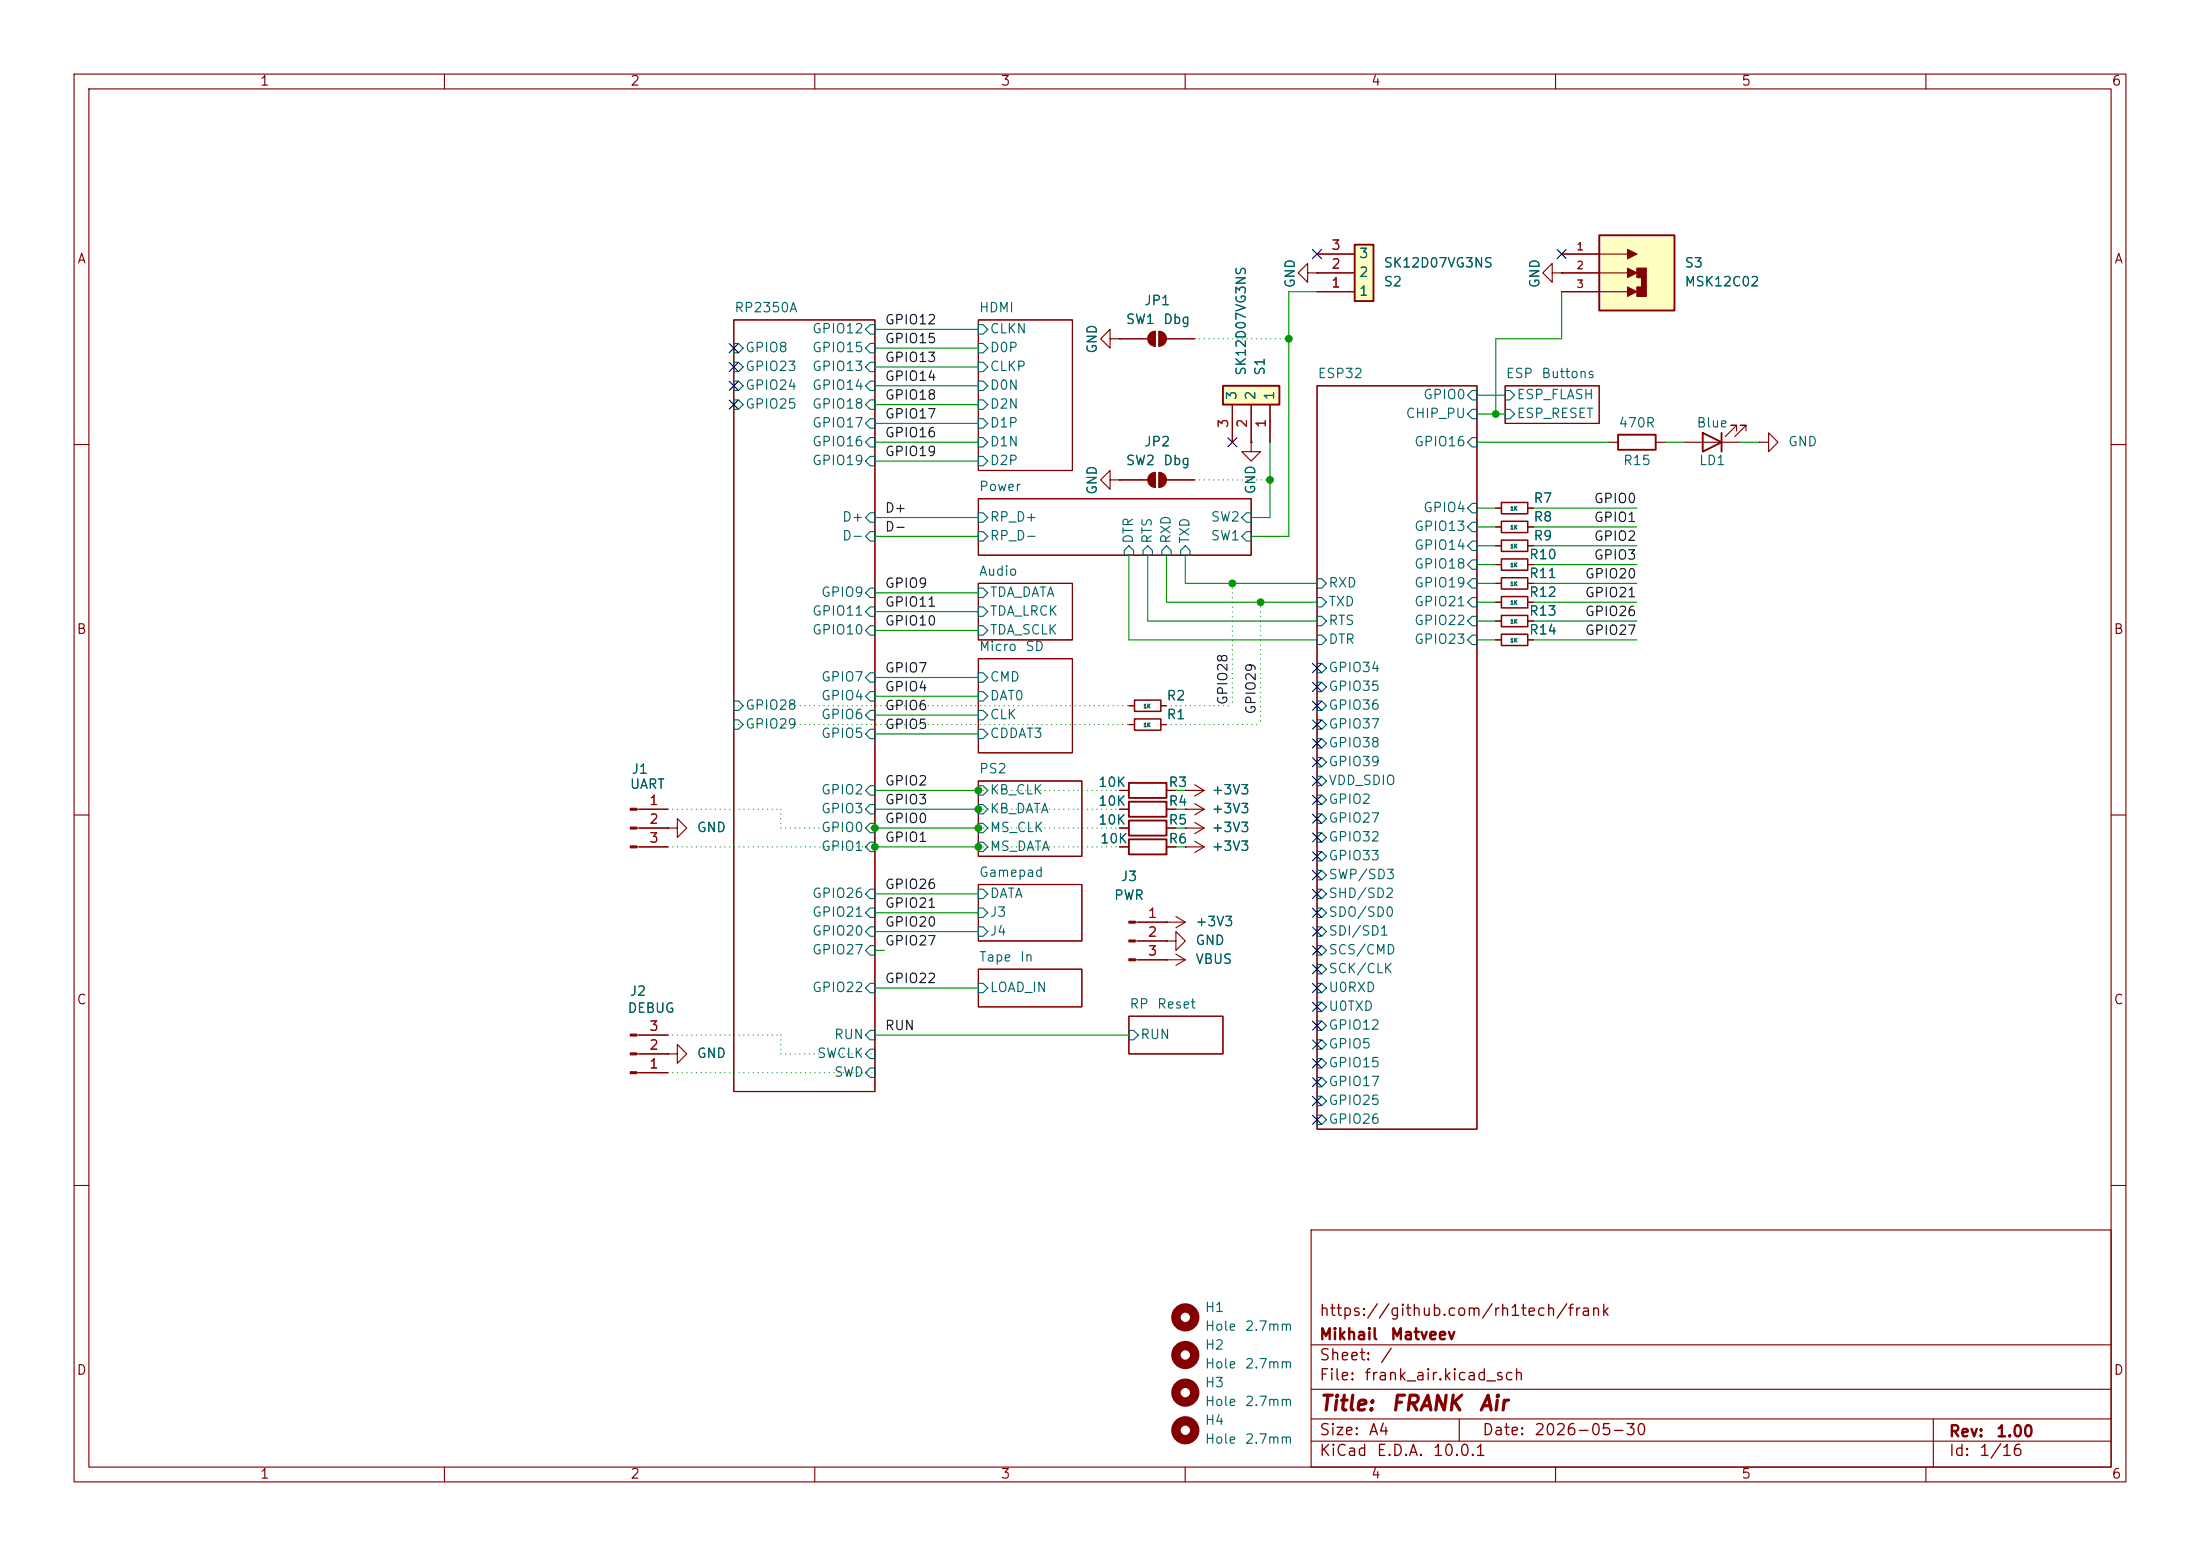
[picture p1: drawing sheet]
<svg xmlns="http://www.w3.org/2000/svg" width="297mm" height="210mm" viewBox="0 0 297 210" stroke-linecap="round" stroke-linejoin="round" font-family="sans-serif">
<g fill="none" stroke="#840000" stroke-width=".15">
<path d="M10 10h277v190h-277zM12 12h273v186h-273zM60 10v2M110 10v2M160 10v2M210 10v2M260 10v2M99.1 43.2h19v104.1h-19zM132.1 43.2h12.7v20.3h-12.7zM177.8 52.1h21.6v100.3h-21.6zM203.2 52.1h12.7v5.1h-12.7zM217.2 59.7h1.2"/>
<path d="M223.5 59.7h1.3M10 60h2M132.1 78.7h12.7v7.7h-12.7zM132.1 67.3h36.8v7.6h-36.8zM201.9 68.6h.8M206.2 68.6h.8M285 60h2M132.1 88.9h12.7v12.7h-12.7zM152.4 97.8h.8M156.7 97.8h.8M201.9 86.4h.8M206.2 86.4h.8"/>
<path d="M10 110h2M132.1 119.4h13.9v7.6h-13.9zM132.1 105.4h13.9v10.2h-13.9zM285 110h2M132.1 130.8h13.9v5.1h-13.9zM152.4 137.2h12.7v5h-12.7zM10 160h2M177 166h108v32h-108zM285 160h2M60 198v2M110 198v2M160 198v2"/>
<path d="M177 194.5h108M177 191.5h108M177 187.5h108M177 181.5h108M197 191.5v3M210 198v2M260 198v2M261 191.5v6.5"/>
</g>
<g fill="none" stroke="#006464" stroke-width=".15">
<path d="M99.1 46.4h.6l.6 .6-.6 .6h-.6zM99.1 48.9h.6l.6 .6-.6 .7h-.6zM99.1 51.4h.6l.6 .7-.6 .6h-.6zM99.1 54h.6l.6 .6-.6 .6h-.6zM117.5 43.8h.6v1.3h-.6l-.7-.6zM117.5 48.9h.6v1.3h-.6l-.7-.7zM117.5 51.4h.6v1.3h-.6l-.7-.6zM117.5 46.4h.6v1.2h-.6l-.7-.6zM117.5 59.1h.6v1.2h-.6l-.7-.6zM117.5 56.5h.6v1.3h-.6l-.7-.6zM117.5 54h.6v1.2h-.6l-.7-.6zM132.1 43.8h.6l.6 .7-.6 .6h-.6z"/>
<path d="M132.1 46.4h.6l.6 .6-.6 .6h-.6zM132.1 48.9h.6l.6 .6-.6 .7h-.6zM132.1 51.4h.6l.6 .7-.6 .6h-.6zM132.1 54h.6l.6 .6-.6 .6h-.6zM132.1 56.5h.6l.6 .7-.6 .6h-.6zM132.1 59.1h.6l.6 .6-.6 .6h-.6zM198.1 55.9l.7-.7h.6v1.3h-.6zM198.1 53.3l.7-.6h.6v1.3h-.6zM198.1 59.7l.7-.6h.6v1.2h-.6zM203.2 52.7h.6l.7 .6-.7 .7h-.6zM203.2 55.2h.6l.7 .7-.7 .6h-.6zM117.5 79.4h.6v1.2h-.6l-.7-.6z"/>
<path d="M117.5 61.6h.6v1.3h-.6l-.7-.7zM117.5 69.2h.6v1.3h-.6l-.7-.6zM117.5 71.8h.6v1.2h-.6l-.7-.6zM132.1 61.6h.6l.6 .6-.6 .7h-.6zM132.1 79.4h.6l.6 .6-.6 .6h-.6zM132.1 69.2h.6l.6 .7-.6 .6h-.6zM132.1 71.8h.6l.6 .6-.6 .6h-.6zM151.8 74.3l.6-.6 .6 .6v.6h-1.2zM154.9 73.7l.7 .6v.6h-1.3v-.6zM157.5 73.7l.6 .6v.6h-1.3v-.6zM160 73.7l.7 .6v.6h-1.3v-.6zM168.3 71.8h.6v1.2h-.6l-.7-.6z"/>
<path d="M168.3 69.2h.6v1.3h-.6l-.7-.6zM177.8 78.1h.6l.7 .6-.7 .7h-.6zM198.1 68.6l.7-.7h.6v1.3h-.6zM198.1 71.1l.7-.6h.6v1.3h-.6zM198.1 78.7l.7-.6h.6v1.3h-.6zM198.8 73h.6v1.3h-.6l-.7-.6zM198.8 75.6h.6v1.2h-.6l-.7-.6zM99.1 94.6h.6l.6 .7-.6 .6h-.6zM99.1 97.2h.6l.6 .6-.6 .6h-.6zM117.5 93.3h.6v1.3h-.6l-.7-.6zM117.5 98.4h.6v1.3h-.6l-.7-.6zM117.5 95.9h.6v1.3h-.6l-.7-.7z"/>
<path d="M117.5 90.8h.6v1.3h-.6l-.7-.7zM117.5 84.5h.6v1.2h-.6l-.7-.6zM117.5 81.9h.6v1.3h-.6l-.7-.6zM132.1 81.9h.6l.6 .7-.6 .6h-.6zM132.1 84.5h.6l.6 .6-.6 .6h-.6zM132.1 90.8h.6l.6 .6-.6 .7h-.6zM132.1 93.3h.6l.6 .7-.6 .6h-.6zM132.1 95.9h.6l.6 .6-.6 .7h-.6zM132.1 98.4h.6l.6 .7-.6 .6h-.6zM177.8 85.7h.6l.7 .7-.7 .6h-.6zM177.8 89.5h.6l.7 .7-.7 .6h-.6zM177.8 92.1h.6l.7 .6-.7 .6h-.6z"/>
<path d="M177.8 94.6h.6l.7 .7-.7 .6h-.6zM177.8 97.2h.6l.7 .6-.7 .6h-.6zM177.8 99.7h.6l.7 .6-.7 .7h-.6zM177.8 83.2h.6l.7 .6-.7 .7h-.6zM177.8 80.6h.6l.7 .7-.7 .6h-.6zM198.1 81.3l.7-.7h.6v1.3h-.6zM198.1 83.8l.7-.6h.6v1.3h-.6zM198.8 85.7h.6v1.3h-.6l-.7-.6zM117.5 111.1h.6v1.3h-.6l-.7-.6zM117.5 113.7h.6v1.2h-.6l-.7-.6zM117.5 106h.6v1.3h-.6l-.7-.6zM117.5 108.6h.6v1.3h-.6l-.7-.7z"/>
<path d="M132.1 106h.6l.6 .7-.6 .6h-.6zM132.1 108.6h.6l.6 .6-.6 .7h-.6zM132.1 111.1h.6l.6 .7-.6 .6h-.6zM132.1 113.7h.6l.6 .6-.6 .6h-.6zM177.8 107.3h.6l.7 .7-.7 .6h-.6zM177.8 109.9h.6l.7 .6-.7 .6h-.6zM177.8 112.4h.6l.7 .6-.7 .7h-.6zM177.8 114.9h.6l.7 .7-.7 .6h-.6zM177.8 102.2h.6l.7 .7-.7 .6h-.6zM177.8 117.5h.6l.7 .6-.7 .6h-.6zM177.8 104.8h.6l.7 .6-.7 .6h-.6zM117.5 125.1h.6v1.3h-.6l-.7-.7z"/>
<path d="M117.5 122.6h.6v1.2h-.6l-.7-.6zM117.5 132.7h.6v1.3h-.6l-.7-.6zM117.5 120h.6v1.3h-.6l-.7-.6zM117.5 127.6h.6v1.3h-.6l-.7-.6zM117.5 139.1h.6v1.2h-.6l-.7-.6zM132.1 132.7h.6l.6 .7-.6 .6h-.6zM132.1 120h.6l.6 .7-.6 .6h-.6zM132.1 122.6h.6l.6 .6-.6 .6h-.6zM132.1 125.1h.6l.6 .6-.6 .7h-.6zM152.4 139.1h.6l.7 .6-.7 .6h-.6zM177.8 137.8h.6l.7 .6-.7 .7h-.6zM177.8 130.2h.6l.7 .6-.7 .6h-.6z"/>
<path d="M177.8 127.6h.6l.7 .7-.7 .6h-.6zM177.8 125.1h.6l.7 .6-.7 .7h-.6zM177.8 122.6h.6l.7 .6-.7 .6h-.6zM177.8 120h.6l.7 .7-.7 .6h-.6zM177.8 132.7h.6l.7 .7-.7 .6h-.6zM177.8 135.3h.6l.7 .6-.7 .6h-.6zM117.5 141.6h.6v1.3h-.6l-.7-.7zM117.5 144.1h.6v1.3h-.6l-.7-.6zM177.8 140.3h.6l.7 .7-.7 .6h-.6zM177.8 142.9h.6l.7 .6-.7 .6h-.6zM177.8 145.4h.6l.7 .7-.7 .6h-.6zM177.8 148h.6l.7 .6-.7 .6h-.6z"/>
<path d="M177.8 150.5h.6l.7 .6-.7 .7h-.6z"/>
</g>
<path d="M218.4 58.7h5.1v2h-5.1z" fill="none" stroke="#840000" stroke-width=".25"/>
<path d="M202.7 67.8h3.5v1.5h-3.5zM153.2 97h3.5v1.6h-3.5zM202.7 85.6h3.5v1.5h-3.5z" fill="none" stroke="#840000" stroke-width=".2"/>
<path d="M182.9 33h2.5v7.6h-2.5z" fill="#ffffc2"/>
<path d="M182.9 33h2.5v7.6h-2.5zM152.4 110.7h5.1v2.1h-5.1zM152.4 113.3h5.1v2h-5.1zM152.4 108.2h5.1v2h-5.1zM152.4 105.7h5.1v2h-5.1z" fill="none" stroke="#840000" stroke-width=".25"/>
<g fill="none" stroke="#840000" stroke-width=".15">
<path d="M176.5 36.8v-1.2l-1.2 1.2 1.2 1.3v-1.3h1.3M177.8 36.8h.1M177.8 39.4h5.1M177.8 36.8h5.1M177.8 34.3h5.1M149.9 45.7v-1.2l-1.3 1.2 1.3 1.3v-1.3h1.2M151.1 45.7h.1M151.1 45.7h3.8M156 44.7v2M156.5 44.7v2M157.5 45.7h3.8M151.1 64.8h3.8"/>
<path d="M156 63.8v2M156.5 63.8v2M157.5 64.8h3.8M201.9 76.2h.8M201.9 78.7h.8M206.2 76.2h.8M206.2 78.7h.8M201.9 81.3h.8M201.9 83.8h.8M206.2 81.3h.8M206.2 83.8h.8M86 109.2h4.2"/>
<path d="M86 114.3h4.2M86 111.8h4.2M90.2 111.8h1.2v-1.3l1.3 1.3-1.3 1.2v-1.2M90.2 111.8h.1M151.1 109.2h1.3M151.1 114.3h1.3M151.1 111.8h1.3M151.1 106.7h1.3M157.5 109.2h1.2M157.5 114.3h1.2M157.5 111.8h1.2M157.5 106.7h1.2"/>
<path d="M160 109.2h.1M160 114.3h.1M160 111.8h.1M160 106.7h.1M160 109.2h2.6M160 114.3h2.6M160 111.8h2.6M160 106.7h2.6M161.3 108.5l1.3 .7M161.3 113.5l1.3 .8M161.3 111l1.3 .8M161.3 105.9l1.3 .8"/>
<path d="M162.6 109.2l-1.3 .8M162.6 114.3l-1.3 .8M162.6 111.8l-1.3 .7M162.6 106.7l-1.3 .7M86 139.7h4.2M153.3 124.5h6.7M153.3 127h4.2M153.3 129.5h6.7M157.5 129.5h.1M157.5 124.5h.1M157.5 127h1.2v-1.3l1.3 1.3-1.3 1.3v-1.3M157.5 127h.1"/>
<path d="M158.7 128.8l1.3 .7M158.7 123.7l1.3 .8M160 129.5l-1.3 .8M160 124.5l-1.3 .7M86 144.8h4.2M86 142.2h4.2M90.2 142.2h1.2v-1.2l1.3 1.2-1.3 1.3v-1.3M90.2 142.2h.1"/>
</g>
<g fill="#840000" stroke="#840000" stroke-width=".15">
<path d="M155.2 64.1l.4-.3h.4v2a1.02 1.02 0 0 1-1-.6 1.02 1.02 0 0 1 .2-1.1z"/>
<path d="M156.5 63.8a1.02 1.02 0 0 1 1 1 1.02 1.02 0 0 1-1 1z"/>
<path d="M85.1 109.1h.9v.2h-.9z"/>
<path d="M85.1 111.6h.9v.3h-.9z"/>
<path d="M85.1 114.2h.9v.2h-.9z"/>
<path d="M152.4 124.3h.9v.3h-.9z"/>
<path d="M152.4 126.9h.9v.2h-.9z"/>
<path d="M152.4 129.4h.9v.3h-.9z"/>
<path d="M85.1 144.7h.9v.2h-.9z"/>
<path d="M85.1 142.1h.9v.3h-.9z"/>
<path d="M85.1 139.6h.9v.2h-.9z"/>
<path d="M155.2 45l.4-.2 .4-.1v2a1.02 1.02 0 0 1-1-.6 1.02 1.02 0 0 1 .2-1.1z"/>
<path d="M156.5 44.7a1.02 1.02 0 0 1 1 1 1.02 1.02 0 0 1-1 1z"/>
</g>
<path d="M202.7 75.4h3.5v1.6h-3.5zM202.7 78h3.5v1.5h-3.5zM202.7 80.5h3.5v1.5h-3.5zM202.7 83.1h3.5v1.5h-3.5z" fill="none" stroke="#840000" stroke-width=".2"/>
<g fill="none" stroke="#840000" stroke-width="1.3">
<circle cx="160" cy="177.8" r="1.27"/>
<circle cx="160" cy="188" r="1.27"/>
<circle cx="160" cy="193" r="1.27"/>
<circle cx="160" cy="182.9" r="1.27"/>
</g>
<path d="M215.9 31.8h10.2v10.1h-10.2z" fill="#ffffc2"/>
<path d="M215.9 31.8h10.2v10.1h-10.2zM229.9 58.4l2.5 1.3-2.5 1.3zM232.4 58.4v2.6" fill="none" stroke="#840000" stroke-width=".25"/>
<g fill="#840000" stroke="#840000" stroke-width=".15">
<path d="M221 36.2h1.2v3.8h-1.2v-1.3h.6v-1.2h-.6z"/>
<path d="M219.7 33.7l1.3 .6-1.3 .6z"/>
<path d="M219.7 36.2l1.3 .6-1.3 .7z"/>
<path d="M219.7 38.7l1.3 .7-1.3 .6z"/>
</g>
<g fill="none" stroke="#840000" stroke-width=".15">
<path d="M209.5 36.8v-1.2l-1.2 1.2 1.2 1.3v-1.3h1.3M210.8 36.8h.1M210.8 34.3h8.9M210.8 36.8h8.9M210.8 39.4h8.9M168.9 59.7v1.3h1.3l-1.3 1.2-1.3-1.2h1.3M168.9 59.7h.1M227.3 59.7h7.6M234.4 58.2v-.8h-.7h.7l-1.5 1.5M235.7 58.2v-.8h-.8h.8l-1.5 1.5M237.5 59.7h1.3v-1.3l1.2 1.3-1.2 1.3v-1.3M237.5 59.7h.1"/>
<path d="M149.9 64.8v-1.3l-1.3 1.3 1.3 1.2v-1.2h1.2M151.1 64.8h.1M201.9 73.7h.8M201.9 71.1h.8M206.2 73.7h.8M206.2 71.1h.8M152.4 95.3h.8M156.7 95.3h.8"/>
</g>
<path d="M202.7 72.9h3.5v1.5h-3.5zM202.7 70.4h3.5v1.5h-3.5zM153.2 94.5h3.5v1.5h-3.5z" fill="none" stroke="#840000" stroke-width=".2"/>
<path d="M165.1 52.1h7.6v2.5h-7.6z" fill="#ffffc2"/>
<path d="M165.1 52.1h7.6v2.5h-7.6z" fill="none" stroke="#840000" stroke-width=".25"/>
<g fill="none" stroke="#840000" stroke-width=".15">
<path d="M177.8 36.8h.1M177.8 39.4h5.1M177.8 36.8h5.1M177.8 34.3h5.1M210.8 36.8h.1M210.8 39.4h5.1M210.8 36.8h5.1M210.8 34.3h5.1M151.1 45.7h.1M151.1 45.7h3.8M157.5 45.7h3.8M166.4 54.6v5.1"/>
<path d="M168.9 59.7h.1M168.9 54.6v5.1M171.4 54.6v5.1M151.1 64.8h.1M151.1 64.8h3.8M157.5 64.8h3.8M201.9 76.2h.8M201.9 78.7h.8M201.9 73.7h.8M201.9 71.1h.8M201.9 68.6h.8M206.2 76.2h.8"/>
<path d="M206.2 78.7h.8M206.2 73.7h.8M206.2 71.1h.8M206.2 68.6h.8M152.4 97.8h.8M152.4 95.3h.8M156.7 97.8h.8M156.7 95.3h.8M201.9 86.4h.8M201.9 81.3h.8M201.9 83.8h.8M206.2 86.4h.8"/>
<path d="M206.2 81.3h.8M206.2 83.8h.8M86.4 111.8h3.8M86.4 114.3h3.8M86.4 109.2h3.8M90.2 111.8h.1M151.1 111.8h1.3M151.1 114.3h1.3M151.1 109.2h1.3M151.1 106.7h1.3M157.5 111.8h1.2M157.5 114.3h1.2"/>
<path d="M157.5 109.2h1.2M157.5 106.7h1.2M160 109.2h.1M160 114.3h.1M160 111.8h.1M160 106.7h.1M86.4 139.7h3.8M153.7 124.5h3.8M153.7 127h3.8M153.7 129.5h3.8M157.5 129.5h.1M157.5 124.5h.1"/>
<path d="M157.5 127h.1M86.4 144.8h3.8M86.4 142.2h3.8M90.2 142.2h.1"/>
</g>
<g fill="none" stroke="#009600" stroke-width=".15">
<path d="M177.8 39.4h-3.8v33h-5.1M210.8 39.4v6.3h-8.9v10.2M118.1 44.5h14M118.1 59.7h14M118.1 57.2h14M118.1 54.6h14M118.1 49.5h14M118.1 47h14M118.1 52.1h14M171.4 59.7v10.2h-2.5M199.4 53.3h3.8M199.4 55.9h3.8"/>
<path d="M199.4 59.7h17.8M224.8 59.7h2.5M234.9 59.7h2.6M118.1 69.9h14M118.1 72.4h14M118.1 62.2h14M152.4 74.9v11.5h25.4M154.9 74.9v8.9h22.9M157.5 74.9v6.4h20.3M160 74.9v3.8h17.8M199.4 78.7h2.5M199.4 68.6h2.5"/>
<path d="M199.4 76.2h2.5M199.4 73.7h2.5M199.4 71.1h2.5M207 78.7h14M207 68.6h14M207 76.2h14M207 73.7h14M207 71.1h14M118.1 91.4h14M118.1 85.1h14M118.1 94h14M118.1 80h14"/>
<path d="M118.1 82.6h14M118.1 96.5h14M118.1 99.1h14M199.4 86.4h2.5M199.4 83.8h2.5M199.4 81.3h2.5M207 86.4h14M207 83.8h14M207 81.3h14M118.1 114.3h14M118.1 106.7h14M118.1 111.8h14"/>
<path d="M118.1 109.2h14M158.7 114.3h1.3M158.7 106.7h1.3M158.7 111.8h1.3M158.7 109.2h1.3M118.1 133.4h14M118.1 120.7h14M118.1 125.7h14M118.1 123.2h14M118.1 139.7h34.3M118.1 128.3h1.3"/>
</g>
<g fill="none" stroke="#009600" stroke-width=".15" stroke-dasharray="0 .6">
<path d="M161.3 45.7h12.7M161.3 64.8h10.1M166.4 78.7v16.6M99.1 97.8h53.3M99.1 95.3h53.3M157.5 95.3h8.9M157.5 97.8h12.7M170.2 81.3v16.5M90.2 109.2h15.2M90.2 114.3h27.9M105.4 111.8h12.7M105.4 109.2v2.6"/>
<path d="M132.1 109.2h19M132.1 106.7h19M132.1 111.8h19M132.1 114.3h19M90.2 139.7h15.2M105.4 139.7v2.5M90.2 144.8h27.9M105.4 142.2h12.7"/>
</g>
<g fill="none" stroke="#000084" stroke-width=".15">
<path d="M177.2 33.7l1.2 1.2M178.4 33.7l-1.2 1.2M210.2 33.7l1.2 1.2M211.4 33.7l-1.2 1.2M98.5 51.5l1.2 1.2M98.5 54l1.2 1.2M98.5 46.4l1.2 1.2M98.5 48.9l1.2 1.2M99.7 51.5l-1.2 1.2M99.7 54l-1.2 1.2M99.7 46.4l-1.2 1.2M99.7 48.9l-1.2 1.2"/>
<path d="M165.8 59.1l1.2 1.2M167 59.1l-1.2 1.2M177.2 94.6l1.2 1.3M177.2 99.7l1.2 1.2M177.2 89.6l1.2 1.2M177.2 97.2l1.2 1.2M177.2 92.1l1.2 1.2M178.4 94.6l-1.2 1.3M178.4 99.7l-1.2 1.2M178.4 89.6l-1.2 1.2M178.4 97.2l-1.2 1.2M178.4 92.1l-1.2 1.2"/>
<path d="M177.2 109.9l1.2 1.2M177.2 115l1.2 1.2M177.2 117.5l1.2 1.2M177.2 107.3l1.2 1.3M177.2 112.4l1.2 1.2M177.2 102.3l1.2 1.2M177.2 104.8l1.2 1.2M178.4 109.9l-1.2 1.2M178.4 115l-1.2 1.2M178.4 117.5l-1.2 1.2M178.4 107.3l-1.2 1.3M178.4 112.4l-1.2 1.2"/>
<path d="M178.4 102.3l-1.2 1.2M178.4 104.8l-1.2 1.2M177.2 122.6l1.2 1.2M177.2 120l1.2 1.3M177.2 127.7l1.2 1.2M177.2 125.1l1.2 1.2M177.2 130.2l1.2 1.2M177.2 132.7l1.2 1.3M177.2 135.3l1.2 1.2M177.2 137.8l1.2 1.2M178.4 122.6l-1.2 1.2M178.4 120l-1.2 1.3"/>
<path d="M178.4 127.7l-1.2 1.2M178.4 125.1l-1.2 1.2M178.4 130.2l-1.2 1.2M178.4 132.7l-1.2 1.3M178.4 135.3l-1.2 1.2M178.4 137.8l-1.2 1.2M177.2 142.9l1.2 1.2M177.2 140.4l1.2 1.2M177.2 145.4l1.2 1.3M177.2 148l1.2 1.2M177.2 150.5l1.2 1.2M178.4 142.9l-1.2 1.2"/>
<path d="M178.4 140.4l-1.2 1.2M178.4 145.4l-1.2 1.3M178.4 148l-1.2 1.2M178.4 150.5l-1.2 1.2"/>
</g>
<g fill="#009600" stroke="#009600" stroke-width=".14">
<circle cx="118.1" cy="111.8" r=".46"/>
<circle cx="118.1" cy="114.3" r=".46"/>
<circle cx="132.1" cy="111.8" r=".46"/>
<circle cx="171.4" cy="64.8" r=".46"/>
<circle cx="170.2" cy="81.3" r=".46"/>
<circle cx="166.4" cy="78.7" r=".46"/>
<circle cx="174" cy="45.7" r=".46"/>
<circle cx="201.9" cy="55.9" r=".46"/>
<circle cx="132.1" cy="114.3" r=".46"/>
<circle cx="132.1" cy="109.2" r=".46"/>
<circle cx="132.1" cy="106.7" r=".46"/>
</g>
<g font-size="2" fill="#840000">
<text x="178" y="190.9">Title:</text>
<text x="187.7" y="190.9">FRANK</text>
<text x="199.5" y="190.9">Air</text>
</g>
<g font-size="1.5" fill="#840000">
<text x="178" y="178">https://github.com/rh1tech/frank</text>
<text x="178" y="184">Sheet:</text>
<text x="178" y="181.2">Mikhail</text>
<text x="186.2" y="184">/</text>
<text x="187.6" y="181.2">Matveev</text>
<text x="178" y="186.7">File:</text>
<text x="184.1" y="186.7">frank_air.kicad_sch</text>
<text x="178" y="196.9">KiCad</text>
<text x="178" y="194.1">Size:</text>
<text x="184.7" y="194.1">A4</text>
<text x="185.7" y="196.9">E.D.A.</text>
<text x="193.3" y="196.9">10.0.1</text>
<text x="200" y="194.1">Date:</text>
<text x="207" y="194.1">2026-05-30</text>
<text x="263" y="194.3">Rev:</text>
<text x="263" y="196.9">Id:</text>
<text x="267.1" y="196.9">1/16</text>
<text x="269.4" y="194.3">1.00</text>
</g>
<g font-size="1.3" fill="#840000">
<text x="35" y="11.9">1</text>
<text x="85" y="11.9">2</text>
<text x="135" y="11.9">3</text>
<text x="185" y="11.9">4</text>
<text x="235" y="11.9">5</text>
<text x="285" y="11.9">6</text>
<text x="10.3" y="35.9">A</text>
<text x="285.3" y="35.9">A</text>
<text x="10.3" y="85.9">B</text>
<text x="285.3" y="85.9">B</text>
<text x="10.3" y="135.9">C</text>
<text x="285.3" y="135.9">C</text>
<text x="10.3" y="185.9">D</text>
<text x="285.3" y="185.9">D</text>
<text x="35" y="199.9">1</text>
<text x="85" y="199.9">2</text>
<text x="135" y="199.9">3</text>
<text x="185" y="199.9">4</text>
<text x="235" y="199.9">5</text>
<text x="285" y="199.9">6</text>
</g>
<g font-size="1.3" fill="#a90000">
<text x="179.6" y="34">3</text>
<text x="179.6" y="39.1">1</text>
<text x="179.6" y="36.6">2</text>
<text x="166.1" y="57.9" transform="rotate(-90 166.1 57.9)">3</text>
<text x="168.7" y="57.9" transform="rotate(-90 168.7 57.9)">2</text>
<text x="171.2" y="57.9" transform="rotate(-90 171.2 57.9)">1</text>
<text x="87.6" y="109">1</text>
<text x="87.6" y="111.5">2</text>
<text x="87.6" y="114">3</text>
<text x="154.9" y="124.2">1</text>
<text x="154.9" y="126.7">2</text>
<text x="154.9" y="129.3">3</text>
<text x="87.6" y="142">2</text>
<text x="87.6" y="139.4">3</text>
<text x="87.6" y="144.5">1</text>
</g>
<g font-size="1.3" fill="#006464">
<text x="183.4" y="35.2">3</text>
<text x="154.4" y="41.5">JP1</text>
<text x="175.1" y="39" transform="rotate(-90 175.1 39)">GND</text>
<text x="183.4" y="40.2">1</text>
<text x="183.4" y="37.7">2</text>
<text x="186.7" y="39">S2</text>
<text x="186.7" y="36.4">SK12D07VG3NS</text>
<text x="208.1" y="39" transform="rotate(-90 208.1 39)">GND</text>
<text x="227.3" y="39">MSK12C02</text>
<text x="227.3" y="36.4">S3</text>
<text x="99.1" y="42.5">RP2350A</text>
<text x="100.5" y="47.9">GPIO8</text>
<text x="109.6" y="45.3">GPIO12</text>
<text x="109.6" y="47.9">GPIO15</text>
<text x="132.1" y="42.5">HDMI</text>
<text x="133.5" y="45.3">CLKN</text>
<text x="133.5" y="47.9">D0P</text>
<text x="148.4" y="47.8" transform="rotate(-90 148.4 47.8)">GND</text>
<text x="151.9" y="44">SW1</text>
<text x="156.9" y="44">Dbg</text>
<text x="100.5" y="50.4">GPIO23</text>
<text x="100.5" y="52.9">GPIO24</text>
<text x="109.6" y="50.4">GPIO13</text>
<text x="109.6" y="52.9">GPIO14</text>
<text x="133.5" y="50.4">CLKP</text>
<text x="133.5" y="52.9">D0N</text>
<text x="168.5" y="50.8" transform="rotate(-90 168.5 50.8)">SK12D07VG3NS</text>
<text x="171" y="50.8" transform="rotate(-90 171 50.8)">S1</text>
<text x="177.8" y="51.4">ESP32</text>
<text x="203.2" y="51.4">ESP</text>
<text x="208" y="51.4">Buttons</text>
<text x="100.5" y="55.5">GPIO25</text>
<text x="109.6" y="58">GPIO17</text>
<text x="109.6" y="55.5">GPIO18</text>
<text x="133.5" y="55.5">D2N</text>
<text x="133.5" y="58">D1P</text>
<text x="167.2" y="54.1" transform="rotate(-90 167.2 54.1)">3</text>
<text x="169.8" y="54.1" transform="rotate(-90 169.8 54.1)">2</text>
<text x="172.3" y="54.1" transform="rotate(-90 172.3 54.1)">1</text>
<text x="189.7" y="56.7">CHIP_PU</text>
<text x="192" y="54.2">GPIO0</text>
<text x="204.7" y="54.2">ESP_FLASH</text>
<text x="204.7" y="56.7">ESP_RESET</text>
<text x="218.4" y="58">470R</text>
<text x="229" y="58">Blue</text>
<text x="109.6" y="60.6">GPIO16</text>
<text x="109.6" y="63.1">GPIO19</text>
<text x="133.5" y="60.6">D1N</text>
<text x="133.5" y="63.1">D2P</text>
<text x="151.9" y="63.1">SW2</text>
<text x="154.4" y="60.6">JP2</text>
<text x="156.9" y="63.1">Dbg</text>
<text x="190.8" y="60.6">GPIO16</text>
<text x="219" y="63.1">R15</text>
<text x="229.3" y="63.1">LD1</text>
<text x="241.3" y="60.6">GND</text>
<text x="113.6" y="70.7">D+</text>
<text x="132.1" y="66.6">Power</text>
<text x="133.5" y="70.7">RP_D+</text>
<text x="148.4" y="66.9" transform="rotate(-90 148.4 66.9)">GND</text>
<text x="163.4" y="70.7">SW2</text>
<text x="169.8" y="66.8" transform="rotate(-90 169.8 66.8)">GND</text>
<text x="190.8" y="72">GPIO13</text>
<text x="192" y="69.4">GPIO4</text>
<text x="206.9" y="68.2">R7</text>
<text x="206.9" y="70.7">R8</text>
<text x="113.6" y="73.3">D-</text>
<text x="133.5" y="73.3">RP_D-</text>
<text x="153.3" y="73.5" transform="rotate(-90 153.3 73.5)">DTR</text>
<text x="155.8" y="73.5" transform="rotate(-90 155.8 73.5)">RTS</text>
<text x="158.3" y="73.5" transform="rotate(-90 158.3 73.5)">RXD</text>
<text x="160.9" y="73.5" transform="rotate(-90 160.9 73.5)">TXD</text>
<text x="163.4" y="73.3">SW1</text>
<text x="190.8" y="74.5">GPIO14</text>
<text x="190.8" y="77.1">GPIO18</text>
<text x="206.3" y="75.8">R10</text>
<text x="206.9" y="73.3">R9</text>
<text x="109.6" y="83.4">GPIO11</text>
<text x="110.8" y="80.9">GPIO9</text>
<text x="132.1" y="78">Audio</text>
<text x="133.5" y="80.9">TDA_DATA</text>
<text x="133.5" y="83.4">TDA_LRCK</text>
<text x="179.3" y="79.6">RXD</text>
<text x="179.3" y="82.1">TXD</text>
<text x="190.8" y="79.6">GPIO19</text>
<text x="190.8" y="82.1">GPIO21</text>
<text x="206.3" y="80.9">R12</text>
<text x="206.3" y="83.4">R13</text>
<text x="206.3" y="78.3">R11</text>
<text x="109.6" y="86">GPIO10</text>
<text x="132.1" y="88.2">Micro</text>
<text x="133.5" y="86">TDA_SCLK</text>
<text x="138.3" y="88.2">SD</text>
<text x="179.3" y="87.2">DTR</text>
<text x="179.3" y="84.7">RTS</text>
<text x="190.8" y="84.7">GPIO22</text>
<text x="190.8" y="87.2">GPIO23</text>
<text x="206.3" y="86">R14</text>
<text x="110.8" y="94.8">GPIO4</text>
<text x="110.8" y="92.3">GPIO7</text>
<text x="133.5" y="92.3">CMD</text>
<text x="133.5" y="94.8">DAT0</text>
<text x="157.4" y="94.8">R2</text>
<text x="179.3" y="91">GPIO34</text>
<text x="179.3" y="93.6">GPIO35</text>
<text x="100.5" y="96.1">GPIO28</text>
<text x="100.5" y="98.7">GPIO29</text>
<text x="110.8" y="99.9">GPIO5</text>
<text x="110.8" y="97.4">GPIO6</text>
<text x="133.5" y="97.4">CLK</text>
<text x="133.5" y="99.9">CDDAT3</text>
<text x="157.4" y="97.4">R1</text>
<text x="179.3" y="96.1">GPIO36</text>
<text x="179.3" y="98.7">GPIO37</text>
<text x="179.3" y="101.2">GPIO38</text>
<text x="84.9" y="106.8">UART</text>
<text x="85.2" y="104.7">J1</text>
<text x="110.8" y="107.5">GPIO2</text>
<text x="132.1" y="104.7">PS2</text>
<text x="133.5" y="107.5">KB_CLK</text>
<text x="148.2" y="106.5">10K</text>
<text x="157.7" y="106.5">R3</text>
<text x="163.5" y="107.5">+3V3</text>
<text x="179.3" y="103.7">GPIO39</text>
<text x="179.3" y="106.3">VDD_SDIO</text>
<text x="94" y="112.6">GND</text>
<text x="110.8" y="112.6">GPIO0</text>
<text x="110.8" y="110.1">GPIO3</text>
<text x="133.5" y="110.1">KB_DATA</text>
<text x="133.5" y="112.6">MS_CLK</text>
<text x="148.2" y="111.6">10K</text>
<text x="148.2" y="109.1">10K</text>
<text x="157.7" y="111.6">R5</text>
<text x="157.7" y="109.1">R4</text>
<text x="163.5" y="110.1">+3V3</text>
<text x="163.5" y="112.6">+3V3</text>
<text x="179.3" y="108.8">GPIO2</text>
<text x="179.3" y="111.4">GPIO27</text>
<text x="179.3" y="113.9">GPIO32</text>
<text x="110.8" y="115.2">GPIO1</text>
<text x="132.1" y="118.7">Gamepad</text>
<text x="133.5" y="115.2">MS_DATA</text>
<text x="148.4" y="114.1">10K</text>
<text x="151.2" y="119.2">J3</text>
<text x="157.7" y="114.1">R6</text>
<text x="163.5" y="115.2">+3V3</text>
<text x="179.3" y="116.4">GPIO33</text>
<text x="179.3" y="119">SWP/SD3</text>
<text x="109.6" y="124.1">GPIO21</text>
<text x="109.6" y="121.5">GPIO26</text>
<text x="133.5" y="121.5">DATA</text>
<text x="133.5" y="124.1">J3</text>
<text x="150.3" y="121.8">PWR</text>
<text x="161.3" y="125.3">+3V3</text>
<text x="179.3" y="124.1">SDO/SD0</text>
<text x="179.3" y="121.5">SHD/SD2</text>
<text x="109.6" y="126.6">GPIO20</text>
<text x="109.6" y="129.1">GPIO27</text>
<text x="132.1" y="130.1">Tape</text>
<text x="133.5" y="126.6">J4</text>
<text x="137.6" y="130.1">In</text>
<text x="161.3" y="127.9">GND</text>
<text x="161.3" y="130.4">VBUS</text>
<text x="179.3" y="131.7">SCK/CLK</text>
<text x="179.3" y="129.1">SCS/CMD</text>
<text x="179.3" y="126.6">SDI/SD1</text>
<text x="84.6" y="137">DEBUG</text>
<text x="84.9" y="134.7">J2</text>
<text x="109.6" y="134.2">GPIO22</text>
<text x="133.5" y="134.2">LOAD_IN</text>
<text x="152.4" y="136.4">RP</text>
<text x="156.1" y="136.4">Reset</text>
<text x="179.3" y="134.2">U0RXD</text>
<text x="179.3" y="136.8">U0TXD</text>
<text x="94" y="143.1">GND</text>
<text x="110.2" y="143.1">SWCLK</text>
<text x="112.5" y="140.6">RUN</text>
<text x="153.9" y="140.6">RUN</text>
<text x="179.3" y="141.8">GPIO5</text>
<text x="179.3" y="139.3">GPIO12</text>
<text x="112.5" y="145.6">SWD</text>
<text x="179.3" y="144.4">GPIO15</text>
<text x="179.3" y="146.9">GPIO17</text>
<text x="179.3" y="149.5">GPIO25</text>
<text x="179.3" y="152">GPIO26</text>
<text x="162.6" y="179.9">Hole</text>
<text x="162.6" y="177.4">H1</text>
<text x="168" y="179.9">2.7mm</text>
<text x="162.6" y="185">Hole</text>
<text x="162.6" y="182.5">H2</text>
<text x="168" y="185">2.7mm</text>
<text x="162.6" y="190.1">Hole</text>
<text x="162.6" y="187.6">H3</text>
<text x="168" y="190.1">2.7mm</text>
<text x="162.6" y="195.2">Hole</text>
<text x="162.6" y="192.6">H4</text>
<text x="168" y="195.2">2.7mm</text>
</g>
<g font-size="1.3" fill="#0f0f0f">
<text x="119.4" y="44.1">GPIO12</text>
<text x="119.4" y="46.6">GPIO15</text>
<text x="119.4" y="49.2">GPIO13</text>
<text x="119.4" y="51.7">GPIO14</text>
<text x="119.4" y="54.3">GPIO18</text>
<text x="119.4" y="56.8">GPIO17</text>
<text x="119.4" y="59.3">GPIO16</text>
<text x="119.4" y="61.9">GPIO19</text>
<text x="119.4" y="69.5">D+</text>
<text x="215.1" y="68.2">GPIO0</text>
<text x="215.1" y="70.8">GPIO1</text>
<text x="119.4" y="72">D-</text>
<text x="215.1" y="75.9">GPIO3</text>
<text x="215.1" y="73.3">GPIO2</text>
<text x="119.4" y="82.2">GPIO11</text>
<text x="119.4" y="79.7">GPIO9</text>
<text x="213.9" y="80.9">GPIO21</text>
<text x="213.9" y="83.5">GPIO26</text>
<text x="213.9" y="78.4">GPIO20</text>
<text x="119.4" y="84.7">GPIO10</text>
<text x="213.9" y="86">GPIO27</text>
<text x="119.4" y="91.1">GPIO7</text>
<text x="119.4" y="93.6">GPIO4</text>
<text x="166" y="95.3" transform="rotate(-90 166 95.3)">GPIO28</text>
<text x="119.4" y="98.7">GPIO5</text>
<text x="119.4" y="96.2">GPIO6</text>
<text x="169.8" y="96.5" transform="rotate(-90 169.8 96.5)">GPIO29</text>
<text x="119.4" y="106.3">GPIO2</text>
<text x="119.4" y="111.4">GPIO0</text>
<text x="119.4" y="114">GPIO1</text>
<text x="119.4" y="108.9">GPIO3</text>
<text x="119.4" y="125.4">GPIO20</text>
<text x="119.4" y="122.8">GPIO21</text>
<text x="119.4" y="120.3">GPIO26</text>
<text x="119.4" y="127.9">GPIO27</text>
<text x="119.4" y="133">GPIO22</text>
<text x="119.4" y="139.4">RUN</text>
</g>
<g font-size="1" fill="#a90000">
<text x="212.7" y="34">1</text>
<text x="212.7" y="36.6">2</text>
<text x="212.7" y="39.1">3</text>
</g>
<g font-size=".5" fill="#006464">
<text x="203.8" y="69">1K</text>
<text x="203.8" y="71.6">1K</text>
<text x="203.8" y="76.6">1K</text>
<text x="203.8" y="74.1">1K</text>
<text x="203.8" y="81.7">1K</text>
<text x="203.8" y="79.2">1K</text>
<text x="203.8" y="86.8">1K</text>
<text x="203.8" y="84.3">1K</text>
<text x="154.3" y="95.7">1K</text>
<text x="154.3" y="98.2">1K</text>
</g>
</svg>
